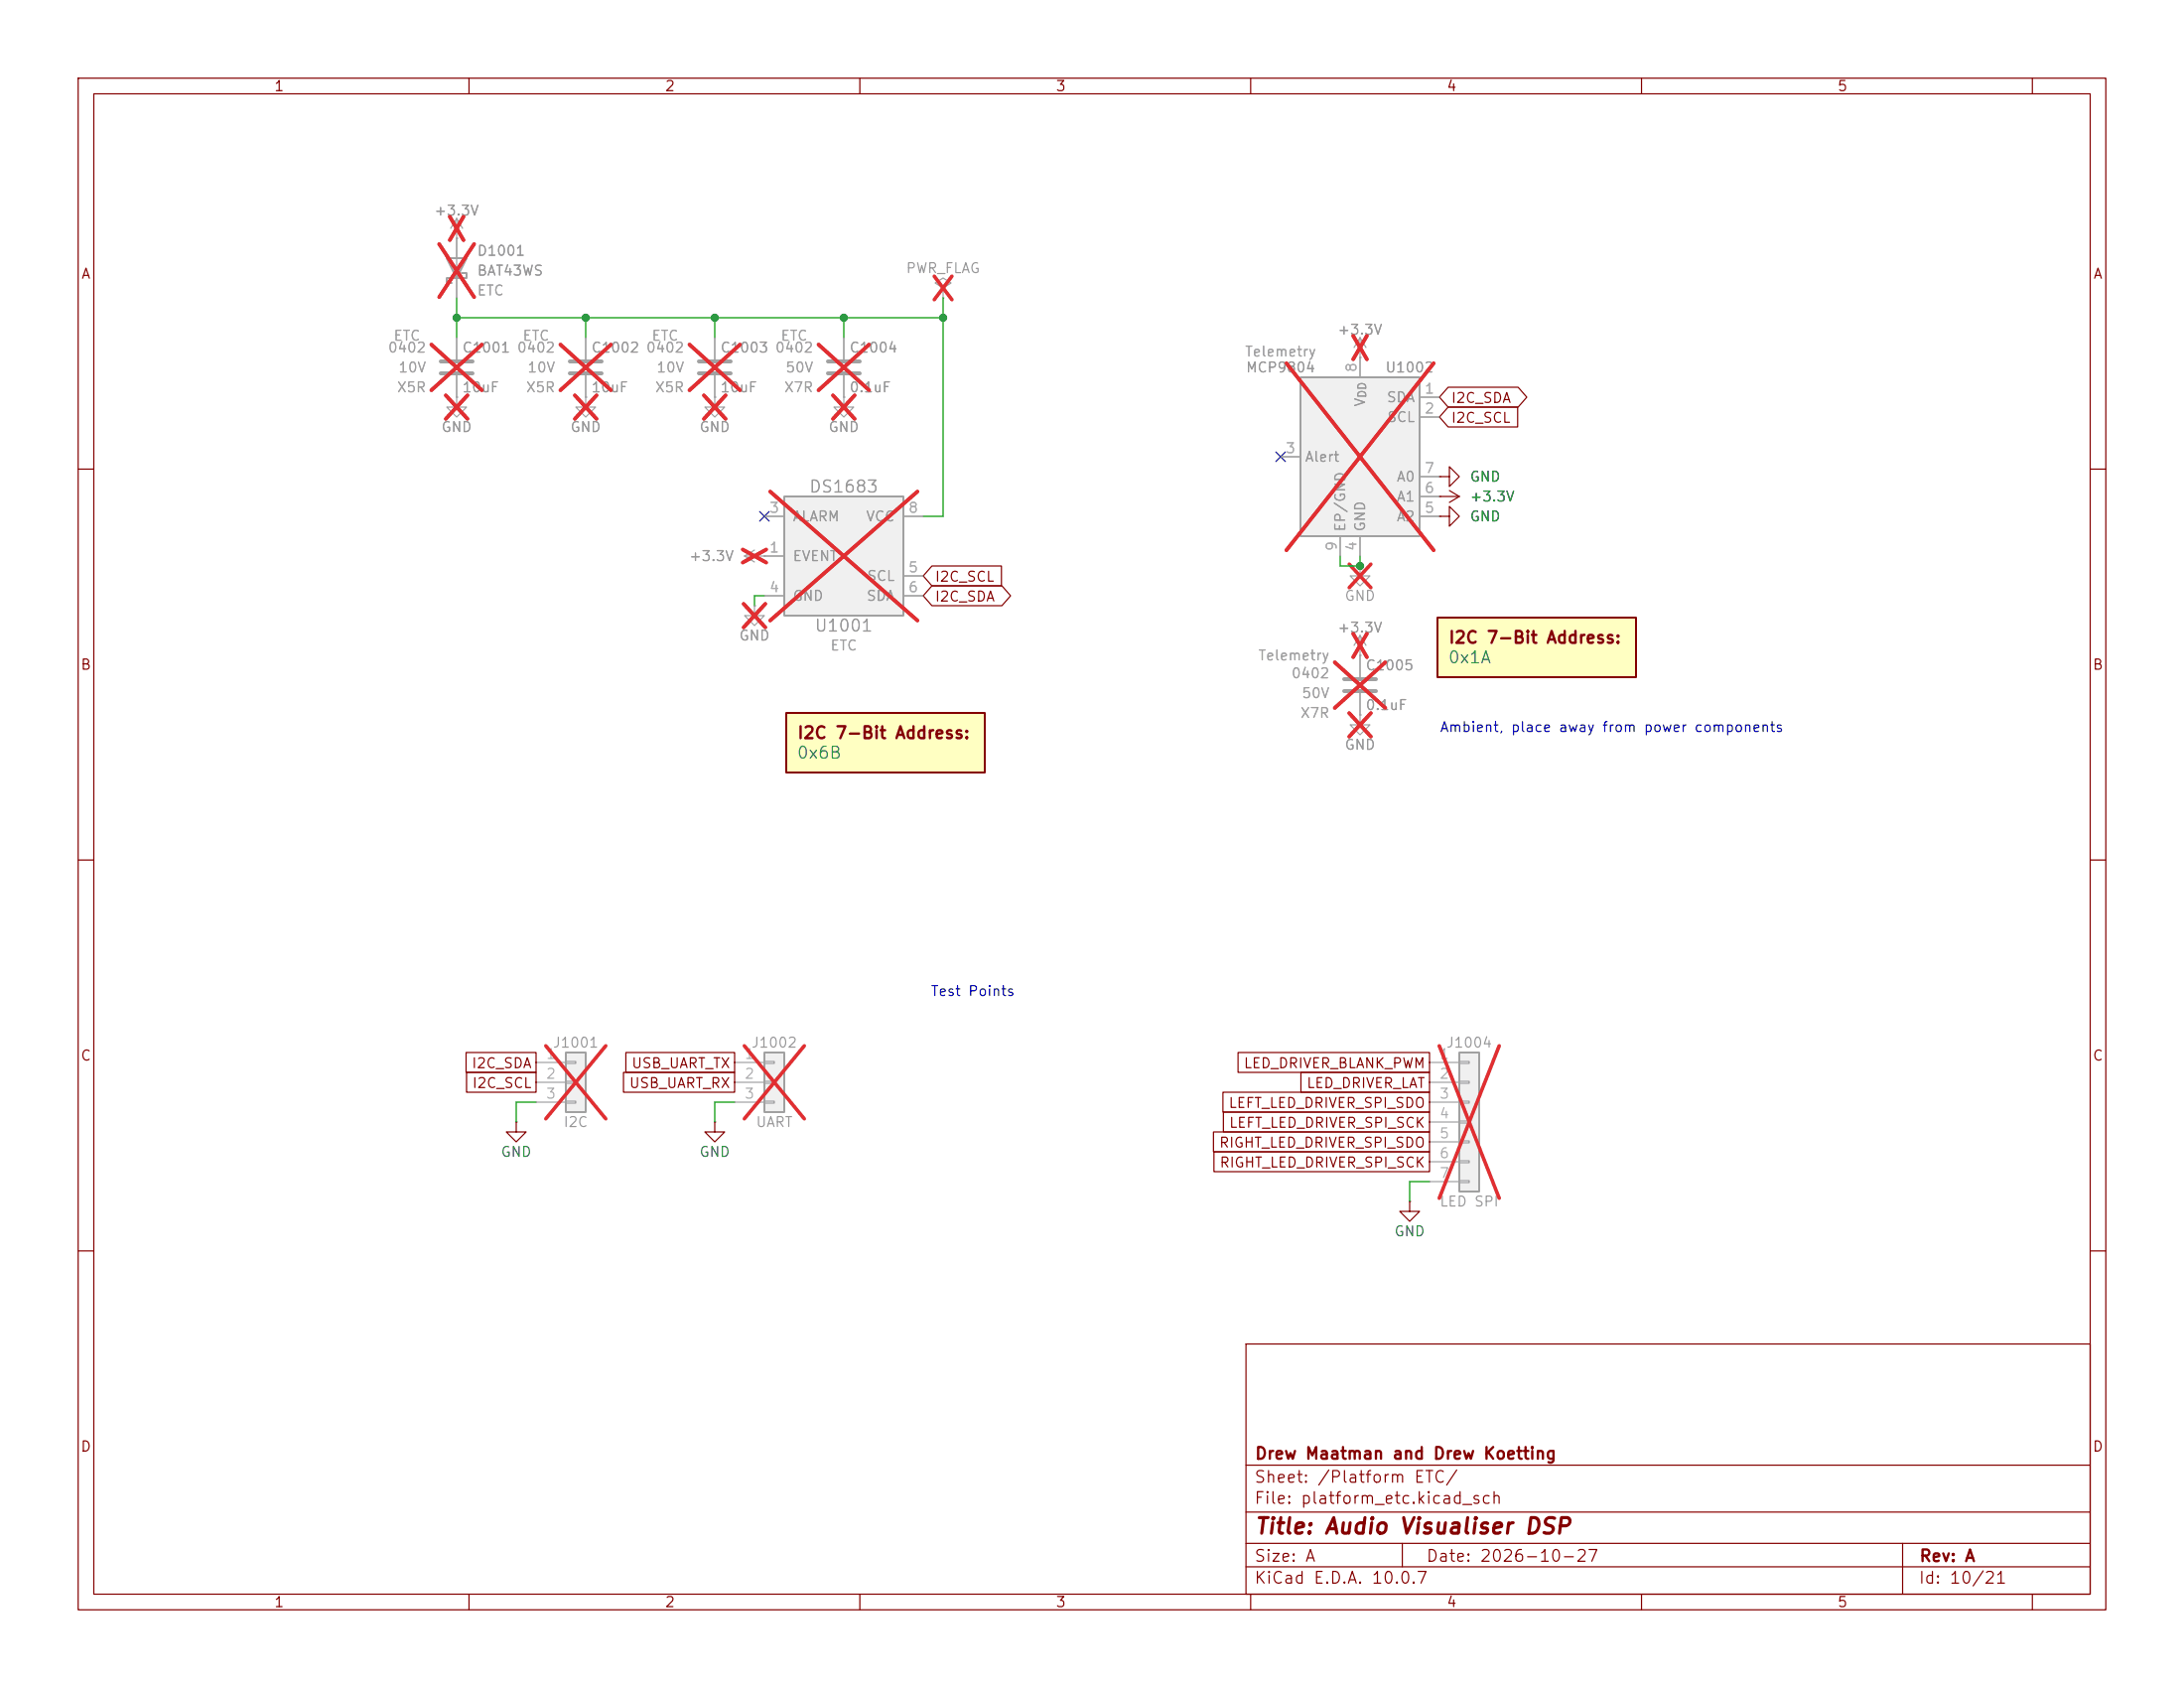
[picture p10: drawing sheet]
<svg xmlns="http://www.w3.org/2000/svg" width="279mm" height="216mm" viewBox="0 0 279 216" stroke-linecap="round" stroke-linejoin="round" font-family="sans-serif">
<g fill="none" stroke="#840000" stroke-width=".15">
<path d="M10 10h259.4v195.9h-259.4zM12 12h255.4v191.9h-255.4zM60 10v2M110 10v2M160 10v2M210 10v2M260 10v2M10 60h2M267.4 60h2M10 110h2M267.4 110h2M10 160h2"/>
<path d="M159.4 171.9h108v32h-108zM267.4 160h2M159.4 197.4h108M159.4 193.4h108M159.4 187.4h108M179.4 197.4v3M243.4 197.4v6.5M60 203.9v2M110 203.9v2M159.4 200.4h108M160 203.9v2M210 203.9v2"/>
<path d="M260 203.9v2"/>
</g>
<path d="M74.9 50.8v1.3h1.3l-1.3 1.2-1.2-1.2h1.2M74.9 50.8h.1M95.2 71.1l1.3 .8M95.2 71.1h2.6M96.5 77.5v1.2h1.3l-1.3 1.3-1.3-1.3h1.3M96.5 77.5h.1M96.5 70.4l-1.3 .7M97.8 71.1h.1" fill="none" stroke="#a1a1a1" stroke-width=".15"/>
<path d="M73.5 50.6l2.8 3M76.3 50.6l-2.8 3M95 70.3l3 1.7M95.1 77.2l2.8 3M97.9 77.2l-2.8 3M98 70.3l-3 1.7" fill="none" stroke="#e12e31" stroke-width=".46"/>
<path d="M100.3 63.5h15.3v15.2h-15.3z" fill="#f0f0f0"/>
<path d="M100.3 63.5h15.3v15.2h-15.3z" fill="none" stroke="#a1a1a1" stroke-width=".25"/>
<path d="M58.4 30.5h.1M58.4 27.9v2.6M58.4 27.9l-.7 1.3M58.4 27.9l.8 1.3M58.4 43.2v2.8M58.4 48v2.8M97.8 71.1h2.5M97.8 66h2.5M97.8 76.2h2.5M115.6 66h2.5M115.6 76.2h2.5M115.6 73.7h2.5" fill="none" stroke="#a1a1a1" stroke-width=".15"/>
<path d="M57.5 27.7l1.8 3M59.3 27.7l-1.8 3M55.2 44.1l6.5 5.8M61.7 44.1l-6.5 5.8M98.5 62.9l18.9 16.5M117.4 62.9l-18.9 16.5" fill="none" stroke="#e12e31" stroke-width=".46"/>
<path d="M66 143.5v1.3h1.3l-1.3 1.3-1.2-1.3h1.2M66 143.5h.1M180.3 153.7v1.2h1.3l-1.3 1.3-1.2-1.3h1.2M180.3 153.7h.1" fill="none" stroke="#840000" stroke-width=".15"/>
<path d="M56.4 46.2h4.1M56.4 47.8h4.1" fill="none" stroke="#a1a1a1" stroke-width=".51"/>
<path d="M186.7 134.6h2.5v17.8h-2.5z" fill="#f0f0f0"/>
<path d="M186.7 134.6h2.5v17.8h-2.5z" fill="none" stroke="#a1a1a1" stroke-width=".25"/>
<g fill="none" stroke="#a1a1a1" stroke-width=".15">
<path d="M182.9 135.9h3.8M182.9 138.4h3.8M186.7 135.8h1.3v.2h-1.3zM186.7 138.3h1.3v.3h-1.3zM182.9 141h3.8M182.9 143.5h3.8M182.9 146.1h3.8M182.9 148.6h3.8M182.9 151.1h3.8M186.7 140.8h1.3v.3h-1.3zM186.7 143.4h1.3v.2h-1.3zM186.7 145.9h1.3v.3h-1.3z"/>
<path d="M186.7 148.5h1.3v.2h-1.3zM186.7 151h1.3v.3h-1.3z"/>
</g>
<path d="M184.1 133.8l7.7 19.5M191.8 133.8l-7.7 19.5" fill="none" stroke="#e12e31" stroke-width=".46"/>
<path d="M72.4 134.6h2.5v7.6h-2.5z" fill="#f0f0f0"/>
<path d="M57.1 33h2.6l-1.3 2.6zM59.1 34.9h.6v.7h-2.6v.6h.7M72.4 134.6h2.5v7.6h-2.5z" fill="none" stroke="#a1a1a1" stroke-width=".25"/>
<g fill="none" stroke="#a1a1a1" stroke-width=".15">
<path d="M58.4 30.5v7.6M120.6 36.8l1.1-.6-1.1-.6-1 .6 1 .6v1.3M120.6 38.1h.1M58.4 50.8v1.3h1.3l-1.3 1.2-1.3-1.2h1.3M58.4 50.8h.1M74.9 43.2v2.8M74.9 48v2.8M107.9 50.8v1.3h1.3l-1.3 1.2-1.2-1.2h1.2M107.9 50.8h.1M107.9 43.2v2.8M107.9 48v2.8M174 45.7h.1"/>
<path d="M174 43.2v2.5M174 43.2l-.8 1.3M174 43.2l.8 1.3M174 72.4v1.3h-1.3l1.3 1.2 1.3-1.2h-1.3M174 72.4h.1M174 83.8h.1M174 91.4v1.3h1.3l-1.3 1.3-1.3-1.3h1.3M174 91.4h.1M174 81.3l-.8 1.3M174 81.3l.8 1.3M174 81.3v5.3M174 88.6v2.8"/>
<path d="M68.6 135.9h3.8M68.6 138.4h3.8M72.4 135.8h1.3v.2h-1.3zM72.4 138.3h1.3v.3h-1.3zM68.6 141h3.8M72.4 140.8h1.3v.3h-1.3z"/>
</g>
<g fill="none" stroke="#e12e31" stroke-width=".46">
<path d="M56.2 31.2l4.5 6.8M60.7 31.2l-4.5 6.8M119.5 35.3l2.3 3M121.8 35.3l-2.3 3M57 50.6l2.8 3M59.8 50.6l-2.8 3M71.7 44.1l6.5 5.8M78.2 44.1l-6.5 5.8M104.7 44.1l6.5 5.8M106.6 50.6l2.7 3M109.3 50.6l-2.7 3M111.2 44.1l-6.5 5.8"/>
<path d="M173.1 43l1.8 2.9M174.9 43l-1.8 2.9M172.6 72.2l2.8 3M175.4 72.2l-2.8 3M170.8 84.7l6.4 5.9M172.6 91.2l2.8 3M173.1 81.1l1.8 2.9M174.9 81.1l-1.8 2.9M175.4 91.2l-2.8 3M177.2 84.7l-6.4 5.9M69.8 133.8l7.7 9.3M77.5 133.8l-7.7 9.3"/>
</g>
<path d="M72.9 46.2h4.1M72.9 47.8h4.1M105.9 46.2h4.1M105.9 47.8h4.1M172 86.9h4M172 88.4h4" fill="none" stroke="#a1a1a1" stroke-width=".51"/>
<path d="M184.1 66h1.3v-1.2l1.3 1.2-1.3 1.3v-1.3M184.1 66h.1M184.1 61h1.3v-1.3l1.3 1.3-1.3 1.2v-1.2M184.1 61h.1M184.1 63.5h.1M184.1 63.5h2.6M185.4 62.7l1.3 .8M186.7 63.5l-1.3 .8M91.4 143.5v1.3h1.3l-1.3 1.3-1.2-1.3h1.2M91.4 143.5h.1" fill="none" stroke="#840000" stroke-width=".15"/>
<path d="M166.4 48.3h15.2v20.3h-15.2z" fill="#f0f0f0"/>
<path d="M166.4 48.3h15.2v20.3h-15.2z" fill="none" stroke="#a1a1a1" stroke-width=".25"/>
<path d="M163.8 58.4h2.6M174 45.7v2.6M181.6 50.8h2.5M181.6 53.3h2.5M171.4 68.6v2.5M174 68.6v2.5M181.6 66h2.5M181.6 63.5h2.5M181.6 61h2.5" fill="none" stroke="#a1a1a1" stroke-width=".15"/>
<path d="M164.6 46.5l18.8 23.9M183.4 46.5l-18.8 23.9" fill="none" stroke="#e12e31" stroke-width=".46"/>
<path d="M183.9 79h25.4v7.6h-25.4z" fill="#ffffc2"/>
<path d="M183.9 79h25.4v7.6h-25.4z" fill="none" stroke="#840000" stroke-width=".25"/>
<path d="M97.8 134.6h2.5v7.6h-2.5z" fill="#f0f0f0"/>
<path d="M97.8 134.6h2.5v7.6h-2.5z" fill="none" stroke="#a1a1a1" stroke-width=".25"/>
<path d="M91.4 50.8v1.3h1.3l-1.3 1.2-1.2-1.2h1.2M91.4 50.8h.1M91.4 43.2v2.8M91.4 48v2.8M94 135.9h3.8M94 138.4h3.8M97.8 135.8h1.3v.2h-1.3zM97.8 138.3h1.3v.3h-1.3zM94 141h3.8M97.8 140.8h1.3v.3h-1.3z" fill="none" stroke="#a1a1a1" stroke-width=".15"/>
<path d="M88.2 44.1l6.5 5.8M90.1 50.6l2.7 3M92.8 50.6l-2.7 3M94.7 44.1l-6.5 5.8M95.2 133.8l7.7 9.3M102.9 133.8l-7.7 9.3" fill="none" stroke="#e12e31" stroke-width=".46"/>
<path d="M89.4 46.2h4.1M89.4 47.8h4.1" fill="none" stroke="#a1a1a1" stroke-width=".51"/>
<path d="M100.6 91.2h25.4v7.6h-25.4z" fill="#ffffc2"/>
<path d="M100.6 91.2h25.4v7.6h-25.4z" fill="none" stroke="#840000" stroke-width=".25"/>
<g fill="none" stroke="#840000" stroke-width=".15">
<path d="M185.3 52.1h8.9v2.5h-8.9l-1.2-1.3zM185.3 49.5h8.9l1.1 1.3-1.1 1.3h-8.9l-1.2-1.3zM119.2 72.4h8.9v2.5h-8.9l-1.1-1.2zM119.2 74.9h9l1.1 1.3-1.1 1.3h-9l-1.1-1.3zM184.1 66h.1M184.1 61h.1M184.1 63.5h.1M59.6 134.6h9v2.6h-9zM59.7 137.2h8.9v2.5h-8.9zM79.8 137.2h14.2v2.5h-14.2zM80.1 134.6h13.9v2.6h-13.9zM156.4 139.7h26.5v2.5h-26.5z"/>
<path d="M158.4 134.6h24.5v2.6h-24.5zM166.4 137.2h16.5v2.5h-16.5zM155.2 144.8h27.7v2.5h-27.7zM155.3 147.3h27.6v2.6h-27.6zM156.5 142.2h26.4v2.6h-26.4z"/>
</g>
<path d="M58.4 38.1v5.1M120.6 38.1v27.9h-2.5M58.4 40.6h62.2M74.9 40.6v2.6M91.4 40.6v2.6M107.9 40.6v2.6M97.8 76.2h-1.3v1.3M171.4 71.1v1.3h2.6v-1.3M68.6 141h-2.6v2.5M94 141h-2.6v2.5M182.9 151.1h-2.6v2.6" fill="none" stroke="#009600" stroke-width=".15"/>
<path d="M163.2 57.8l1.2 1.2M164.4 57.8l-1.2 1.2M97.2 65.4l1.2 1.2M98.4 65.4l-1.2 1.2" fill="none" stroke="#000084" stroke-width=".15"/>
<g fill="none" stroke="#a1a1a1" stroke-width=".15">
<path d="M58.4 30.5h.1M58.4 30.5v2.5M58.4 35.6v2.5M58.4 50.8h.1M58.4 43.2v2.8M58.4 48v2.8M74.9 50.8h.1M74.9 43.2v2.8M74.9 48v2.8M91.4 50.8h.1M91.4 43.2v2.8M91.4 48v2.8"/>
<path d="M107.9 50.8h.1M107.9 43.2v2.8M107.9 48v2.8M163.8 58.4h2.6M174 45.7h.1M174 45.7v2.6M181.6 50.8h2.5M181.6 53.3h2.5M96.5 77.5h.1M97.8 71.1h.1M97.8 66h2.5M97.8 71.1h2.5"/>
<path d="M97.8 76.2h2.5M115.6 66h2.5M115.6 76.2h2.5M115.6 73.7h2.5M171.4 68.6v2.5M174 68.6v2.5M181.6 66h2.5M181.6 63.5h2.5M181.6 61h2.5M174 83.8h.1M174 91.4h.1M174 83.8v2.8"/>
<path d="M174 88.6v2.8"/>
</g>
<g fill="none" stroke="#e12e31" stroke-width=".46">
<path d="M56.2 31.2l4.5 6.8M57.5 27.7l1.8 3M59.3 27.7l-1.8 3M60.7 31.2l-4.5 6.8M55.2 44.1l6.5 5.8M57 50.6l2.8 3M59.8 50.6l-2.8 3M61.7 44.1l-6.5 5.8M71.7 44.1l6.5 5.8M73.5 50.6l2.8 3M76.3 50.6l-2.8 3M78.2 44.1l-6.5 5.8"/>
<path d="M88.2 44.1l6.5 5.8M90.1 50.6l2.7 3M92.8 50.6l-2.7 3M94.7 44.1l-6.5 5.8M104.7 44.1l6.5 5.8M106.6 50.6l2.7 3M109.3 50.6l-2.7 3M111.2 44.1l-6.5 5.8M164.6 46.5l18.8 23.9M173.1 43l1.8 2.9M174.9 43l-1.8 2.9M183.4 46.5l-18.8 23.9"/>
<path d="M95 70.3l3 1.7M95.1 77.2l2.8 3M97.9 77.2l-2.8 3M98 70.3l-3 1.7M98.5 62.9l18.9 16.5M117.4 62.9l-18.9 16.5M170.8 84.7l6.4 5.9M172.6 91.2l2.8 3M173.1 81.1l1.8 2.9M174.9 81.1l-1.8 2.9M175.4 91.2l-2.8 3M177.2 84.7l-6.4 5.9"/>
</g>
<g fill="#009600" stroke="#009600" stroke-width=".13">
<circle cx="120.6" cy="40.6" r=".46"/>
<circle cx="174" cy="72.4" r=".46"/>
<circle cx="91.4" cy="40.6" r=".46"/>
<circle cx="74.9" cy="40.6" r=".46"/>
<circle cx="58.4" cy="40.6" r=".46"/>
<circle cx="107.9" cy="40.6" r=".46"/>
</g>
<text font-size="2" fill="#840000" x="160.4" y="196.7">Title: Audio Visualiser DSP</text>
<g font-size="1.5" fill="#989898">
<text x="103.4" y="63.4">DS1683</text>
<text x="104.1" y="81.2">U1001</text>
</g>
<g font-size="1.5" fill="#840000">
<text x="185.2" y="82.7">I2C 7-Bit Address:</text>
<text x="101.9" y="94.9">I2C 7-Bit Address:</text>
<text x="160.4" y="190">Sheet: /Platform ETC/</text>
<text x="160.4" y="187">Drew Maatman and Drew Koetting</text>
<text x="160.4" y="192.7">File: platform_etc.kicad_sch</text>
<text x="160.4" y="202.9">KiCad E.D.A. 10.0.7</text>
<text x="160.4" y="200.1">Size: A</text>
<text x="182.4" y="200.1">Date: 2026-10-27</text>
<text x="245.4" y="202.9">Id: 10/21</text>
<text x="245.4" y="200.1">Rev: A</text>
</g>
<g font-size="1.5" fill="#006464">
<text x="185.1" y="85.2">0x1A</text>
<text x="101.8" y="97.4">0x6B</text>
</g>
<g font-size="1.3" fill="#840000">
<text x="35" y="12">1</text>
<text x="85" y="12">2</text>
<text x="135" y="12">3</text>
<text x="185" y="12">4</text>
<text x="235" y="12">5</text>
<text x="10.3" y="36">A</text>
<text x="267.7" y="36">A</text>
<text x="185.6" y="51.9">I2C_SDA</text>
<text x="185.6" y="54.4">I2C_SCL</text>
<text x="119.5" y="74.7">I2C_SCL</text>
<text x="119.5" y="77.3">I2C_SDA</text>
<text x="10.2" y="86">B</text>
<text x="267.6" y="86">B</text>
<text x="10.2" y="136">C</text>
<text x="60.3" y="136.9">I2C_SDA</text>
<text x="80.7" y="136.9">USB_UART_TX</text>
<text x="159" y="136.9">LED_DRIVER_BLANK_PWM</text>
<text x="267.6" y="136">C</text>
<text x="60.3" y="139.5">I2C_SCL</text>
<text x="80.4" y="139.5">USB_UART_RX</text>
<text x="157.1" y="142">LEFT_LED_DRIVER_SPI_SDO</text>
<text x="167.1" y="139.5">LED_DRIVER_LAT</text>
<text x="155.9" y="147.1">RIGHT_LED_DRIVER_SPI_SDO</text>
<text x="155.9" y="149.6">RIGHT_LED_DRIVER_SPI_SCK</text>
<text x="157.1" y="144.6">LEFT_LED_DRIVER_SPI_SCK</text>
<text x="10.2" y="186">D</text>
<text x="267.6" y="186">D</text>
<text x="35" y="205.9">1</text>
<text x="85" y="205.9">2</text>
<text x="135" y="205.9">3</text>
<text x="185" y="205.9">4</text>
<text x="235" y="205.9">5</text>
</g>
<g font-size="1.3" fill="#989898">
<text x="55.5" y="27.9">+3.3V</text>
<text x="60.9" y="33">D1001</text>
<text x="60.9" y="35.6">BAT43WS</text>
<text x="115.8" y="35.3">PWR_FLAG</text>
<text x="59" y="45.4">C1001</text>
<text x="75.5" y="45.4">C1002</text>
<text x="92.1" y="45.4">C1003</text>
<text x="108.6" y="45.4">C1004</text>
<text x="159.3" y="48">MCP9804</text>
<text x="171" y="43.1">+3.3V</text>
<text x="177.1" y="48">U1002</text>
<text x="59" y="50.5">10uF</text>
<text x="75.5" y="50.5">10uF</text>
<text x="92.1" y="50.5">10uF</text>
<text x="108.6" y="50.5">0.1uF</text>
<text x="175" y="52.1" transform="rotate(-90 175 52.1)">V</text>
<text x="177.3" y="51.8">SDA</text>
<text x="56.4" y="55.6">GND</text>
<text x="72.9" y="55.6">GND</text>
<text x="89.4" y="55.6">GND</text>
<text x="105.9" y="55.6">GND</text>
<text x="166.9" y="59.4">Alert</text>
<text x="177.4" y="54.3">SCL</text>
<text x="178.6" y="64.5">A1</text>
<text x="178.6" y="61.9">A0</text>
<text x="101.3" y="67">ALARM</text>
<text x="110.7" y="67">VCC</text>
<text x="172.4" y="68.1" transform="rotate(-90 172.4 68.1)">EP/GND</text>
<text x="175" y="68.1" transform="rotate(-90 175 68.1)">GND</text>
<text x="178.6" y="67">A2</text>
<text x="88.1" y="72.1">+3.3V</text>
<text x="101.3" y="72.1">EVENT</text>
<text x="101.3" y="77.2">GND</text>
<text x="110.8" y="77.2">SDA</text>
<text x="110.8" y="74.6">SCL</text>
<text x="171.9" y="77.2">GND</text>
<text x="94.5" y="82.2">GND</text>
<text x="171" y="81.2">+3.3V</text>
<text x="174.6" y="86.1">C1005</text>
<text x="174.6" y="91.1">0.1uF</text>
<text x="171.9" y="96.2">GND</text>
<text x="70.6" y="134.3">J1001</text>
<text x="96" y="134.3">J1002</text>
<text x="184.9" y="134.3">J1004</text>
<text x="72" y="144.5">I2C</text>
<text x="96.6" y="144.5">UART</text>
<text x="184.1" y="154.6">LED SPI</text>
</g>
<g font-size="1.3" fill="#a1a1a1">
<text x="60.9" y="38.1">ETC</text>
<text x="49.5" y="45.4">0402</text>
<text x="50.2" y="43.9">ETC</text>
<text x="50.9" y="48">10V</text>
<text x="66" y="45.4">0402</text>
<text x="66.8" y="43.9">ETC</text>
<text x="67.4" y="48">10V</text>
<text x="82.6" y="45.4">0402</text>
<text x="83.3" y="43.9">ETC</text>
<text x="83.9" y="48">10V</text>
<text x="99.1" y="45.4">0402</text>
<text x="99.8" y="43.9">ETC</text>
<text x="100.4" y="48">50V</text>
<text x="159.2" y="45.9">Telemetry</text>
<text x="50.7" y="50.5">X5R</text>
<text x="67.2" y="50.5">X5R</text>
<text x="83.7" y="50.5">X5R</text>
<text x="100.2" y="50.5">X7R</text>
<text x="106.1" y="83.5">ETC</text>
<text x="160.9" y="84.8">Telemetry</text>
<text x="165.1" y="87.1">0402</text>
<text x="166.4" y="89.6">50V</text>
<text x="166.3" y="92.1">X7R</text>
</g>
<g font-size="1.3" fill="#aaa">
<text x="173.9" y="47.7" transform="rotate(-90 173.9 47.7)">8</text>
<text x="182.1" y="50.7">1</text>
<text x="182.1" y="53.2">2</text>
<text x="164.4" y="58.3">3</text>
<text x="98.3" y="65.9">3</text>
<text x="116.1" y="65.9">8</text>
<text x="182.1" y="65.9">5</text>
<text x="182.1" y="63.4">6</text>
<text x="182.1" y="60.8">7</text>
<text x="98.3" y="71">1</text>
<text x="171.3" y="70.6" transform="rotate(-90 171.3 70.6)">9</text>
<text x="173.9" y="70.6" transform="rotate(-90 173.9 70.6)">4</text>
<text x="98.3" y="76.1">4</text>
<text x="116.1" y="73.5">5</text>
<text x="116.1" y="76.1">6</text>
<text x="69.8" y="135.8">1</text>
<text x="95.2" y="135.8">1</text>
<text x="184.1" y="135.8">1</text>
<text x="69.8" y="138.3">2</text>
<text x="69.8" y="140.8">3</text>
<text x="95.2" y="138.3">2</text>
<text x="95.2" y="140.8">3</text>
<text x="184.1" y="138.3">2</text>
<text x="184.1" y="140.8">3</text>
<text x="184.1" y="143.4">4</text>
<text x="184.1" y="145.9">5</text>
<text x="184.1" y="148.5">6</text>
<text x="184.1" y="151">7</text>
</g>
<g font-size="1.3" fill="#006464">
<text x="187.9" y="61.9">GND</text>
<text x="187.9" y="64.5">+3.3V</text>
<text x="187.9" y="67">GND</text>
<text x="64" y="148.3">GND</text>
<text x="89.4" y="148.3">GND</text>
<text x="178.3" y="158.4">GND</text>
</g>
<g font-size="1.3" fill="#0000c2">
<text x="184.1" y="94">Ambient, place away from power components</text>
<text x="119" y="127.7">Test Points</text>
</g>
<text font-size="1" fill="#989898" x="175" y="51" transform="rotate(-90 175 51)">DD</text>
</svg>
